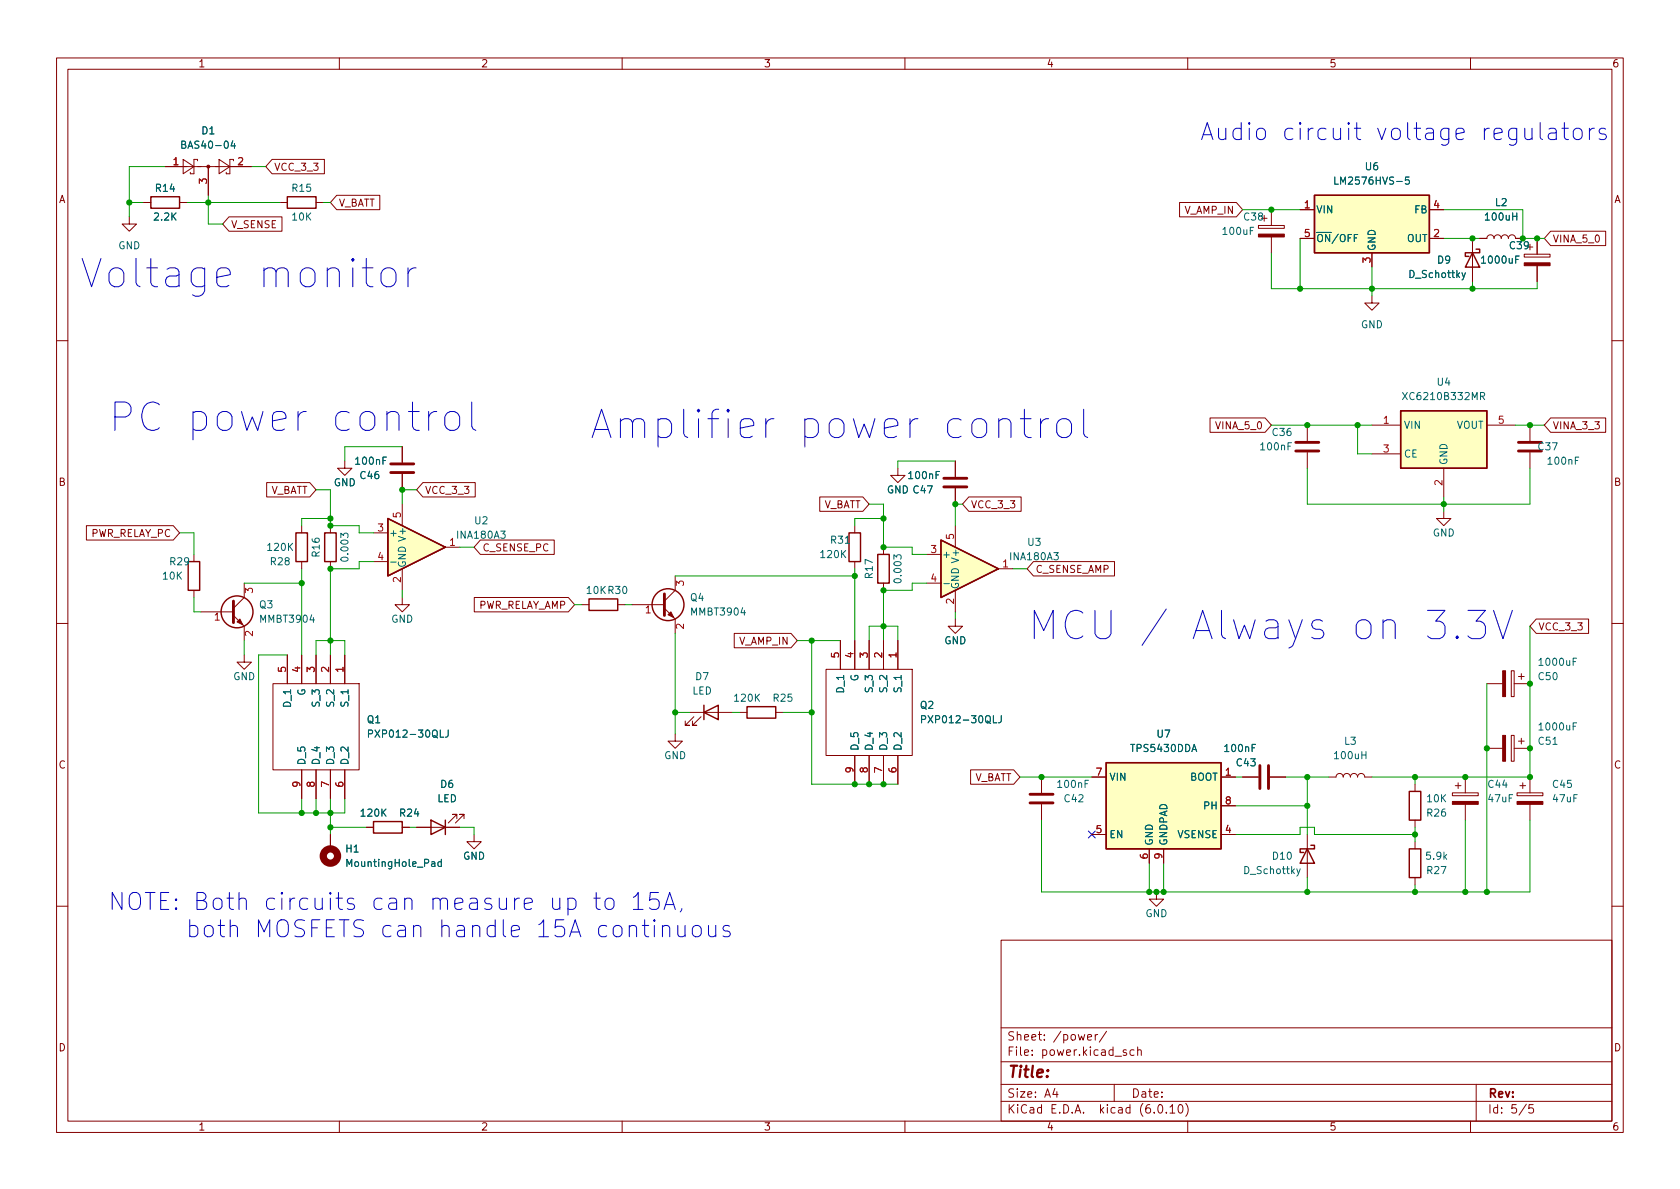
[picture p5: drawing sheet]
<svg xmlns="http://www.w3.org/2000/svg" width="297mm" height="210mm" viewBox="0 0 297 210" stroke-linecap="round" stroke-linejoin="round" font-family="sans-serif">
<g fill="none" stroke="#840000" stroke-width=".18">
<path d="M10 10.2h277v190.1h-277zM12 12.2h273v186.1h-273zM60 10.2v2M110 10.2v2M160 10.2v2M210 10.2v2M260 10.2v2M22.9 38.3v1.3h1.2l-1.2 1.3-1.3-1.3h1.3M25.4 35.8h1.3M29.2 29.5h15.2M31.7 35.8h1.3M32.4 28.2l1.9 1.3-1.9 1.2z"/>
<path d="M34.9 28.4v-.2h-.6v2.5h-.6v-.2M36.8 29.5v5M38.7 28.2l1.9 1.3-1.9 1.2zM40.5 38.3h9.4v2.6h-9.4l-1.1-1.3zM41.3 28.4v-.2h-.7v2.5h-.6v-.2M48.1 28.2h9.3v2.5h-9.3l-1.1-1.2zM49.5 35.8h1.3M55.9 35.8h1.2M59.5 34.5h7.7v2.6h-7.7l-1.1-1.3zM208.6 35.8h10l1.1 1.3-1.1 1.2h-10zM222.5 39.9h4.6v.5h-4.6zM223 38.6h1"/>
<path d="M224.8 37.1v2.8M229.9 37.1h2.5M252.7 37.1h2.6M224.8 41.9v2.8M229.9 42.2h2.5M242.6 52.3v1.3h1.2l-1.2 1.3-1.3-1.3h1.3M242.6 44.7v2.5M252.7 42.2h2.6M260.3 42.2v7.6M268 42.2a.64 .64 0 0 0-.7-.7 .64 .64 0 0 0-.6 .7 .64 .64 0 0 0-.6-.7 .64 .64 0 0 0-.7 .7 .64 .64 0 0 0-.6-.7 .64 .64 0 0 0-.6 .7 .64 .64 0 0 0-.7-.7 .64 .64 0 0 0-.6 .7h-1.3M269.5 45h4.6v.5h-4.6zM270 43.7h1"/>
<path d="M271.8 42.2v2.8M271.8 47v2.8M274.2 40.9h9.7v2.5h-9.7l-1.2-1.2zM10 60.2h2M71.1 79v2.8M213.9 73.9h9.8l1.1 1.3-1.1 1.2h-9.8zM231.1 75.2v2.8M242.6 75.2h5M262.9 75.2h5.1M270.5 75.2v2.8M274.2 73.9h9.7v2.5h-9.7l-1.2-1.2zM285 60.2h2"/>
<path d="M15.3 93h15.3l1.1 1.2-1.1 1.3h-15.3zM34.3 98v1.3M47.1 85.3h7.7l1.1 1.3-1.1 1.3h-7.7zM53.3 93v1.2M53.3 99.3v1.3M58.4 93v1.2M58.4 99.3v1.3M61 81.5v1.3h1.2l-1.2 1.3-1.3-1.3h1.3M66 94.2h2.6M66 99.3h2.6M71.1 83.8v2.8M71.1 89.1v3.9"/>
<path d="M74.8 85.3h9.2v2.6h-9.2l-1.1-1.3zM78.7 96.8h2.6M84.9 95.5h13.1v2.5h-13.1l-1.1-1.2zM144.9 87.9h7.7l1.1 1.2-1.1 1.3h-7.7zM151.1 93v1.2M151.1 99.3v1.3M156.2 96.8v1.2M158.7 82.8v1.3h1.3l-1.3 1.2-1.2-1.2h1.2M163.8 98h2.6M168.9 81.5v2.8M168.9 86.4v2.7M168.9 93v3.8"/>
<path d="M171.3 87.9h9.2v2.5h-9.2l-1.1-1.3zM182.7 99.3h14.4v2.5h-14.4l-1.1-1.2zM231.1 80v2.8M242.6 80.3h5M255.3 90.4v1.3h1.2l-1.2 1.3-1.3-1.3h1.3M255.3 82.8v5.1M270.5 80v2.8M10 110.2h2M34.3 104.4v1.3M35.6 108.2h5.7M41.3 108.8l1.9 1.9v2.6M43.2 115.8v1.3h1.2l-1.2 1.3-1.3-1.3h1.3"/>
<path d="M43.2 103.1v2.6l-1.9 1.9M50.8 115.8v5.1M53.3 115.8v5.1M55.9 115.8v5.1M58.4 115.8v5.1M61 115.8v5.1M71.1 105.7v1.2h1.3l-1.3 1.3-1.3-1.3h1.3M71.1 100.6v3.8M83.9 105.7h16.6l1.1 1.2-1.1 1.3h-16.6zM102.9 106.9h1.2M109.2 106.9h1.3M111.8 106.9h5.7"/>
<path d="M117.5 107.6l1.9 1.9v2.5M119.4 101.8v2.6l-1.9 1.9M129.8 112h10.1l1.1 1.3-1.1 1.2h-10.1zM146 118.4h15.3v15.2h-15.3zM148.6 113.3v5.1M151.1 113.3v5.1M153.7 113.3v5.1M156.2 103.1v1.3M156.2 113.3v5.1M158.7 113.3v5.1M163.8 103.1h2.6M168.9 109.5v1.2h1.3l-1.3 1.3-1.3-1.3h1.3"/>
<path d="M168.9 104.4v3.8M176.5 100.6h2.6M267.2 118.6h.5v4.6h-.5zM268.5 119.6h1M269 119.1v1M271.6 109.5h9.3v2.5h-9.3l-1.1-1.3zM285 110.2h2M48.3 120.9h15.2v15.2h-15.2zM53.3 136.1v5.1M55.9 136.1v5.1M58.4 136.1v5.1M61 136.1v5.1"/>
<path d="M119.4 129.8v1.3h1.2l-1.2 1.2-1.3-1.2h1.3M121.9 126h7.6M122.7 126.7l-1.5 1.6h.7h-.7v-.8M124 126.7l-1.6 1.6h.8h-.8v-.8M130.8 126h1.3M137.2 126h1.2M151.1 133.6v5.1M153.7 133.6v5.1M156.2 133.6v5.1M158.7 133.6v5.1M171.6 136.1h7.6l1.1 1.3-1.1 1.3h-7.6zM184.1 137.4v2.8"/>
<path d="M193 137.4h2.6M215.9 137.4h2.5M219.7 137.4h2.8M224.5 137.4h2.8M234.9 137.4h1.3a.64 .64 0 0 1 .7-.6 .64 .64 0 0 1 .6 .6 .64 .64 0 0 1 .6-.6 .64 .64 0 0 1 .7 .6 .64 .64 0 0 1 .6-.6 .64 .64 0 0 1 .6 .6 .64 .64 0 0 1 .7-.6 .64 .64 0 0 1 .6 .6h1.3M250.2 138.7v1.2M257.3 138.9h1M257.8 138.4v1M259.1 137.4v2.8M262.9 132.3h2.8M262.9 120.9h2.8M267.2 130h.5v4.6h-.5z"/>
<path d="M267.7 132.3h2.8M267.7 120.9h2.8M268.5 131.1h1M268.7 138.9h1M269 130.6v1M269.2 138.4v1M270.5 137.4v2.8M58.4 147.6v2.5M64.8 146.3h1.2M71.1 146.3h1.3M73.7 146.3h7.6M80.8 144.8v-.8h-.8h.8l-1.6 1.5"/>
<path d="M82 144.8v-.8h-.7h.7l-1.5 1.5M83.8 147.6v1.2h1.3l-1.3 1.3-1.3-1.3h1.3M184.1 142.2v2.8M193 147.6h2.6M203.2 150.1v2.5M204.5 157.7v1.3h1.2l-1.2 1.3-1.3-1.3h1.3M205.7 150.1v2.5M215.9 147.6h2.5M215.9 142.5h2.5M231.1 147.6v7.6M250.2 145v1.3M250.2 148.8v1.3"/>
<path d="M250.2 155.2v1.3M256.8 140.2h4.6v.5h-4.6zM259.1 142.2v2.8M268.2 140.2h4.6v.5h-4.6zM270.5 142.2v2.8M10 160.2h2M177 166.3h108v32h-108zM285 160.2h2M60 198.3v2M110 198.3v2M160 198.3v2M177 194.8h108"/>
<path d="M177 191.8h108M177 187.8h108M177 181.8h108M186.5 192.5l-.4 1h1M186.9 193v1M192.3 183.4l.7-.1-.1-.3-.4-.1-.2 .2 .1 .8h.5M193.6 182.9v1M194.1 182.9l-.3 .1-.2 .2M195.6 182.4l-1.2 1.9M197 191.8v3M199.1 185.7l-.3-.1-.2 .2v.3l.5 .1v.4h-.5M200.5 185.7l-.4-.1-.3 .3v.4l.1 .3h.6"/>
<path d="M201.1 185.8l.3-.2 .3 .1 .1 .9M201.1 185.1v1.5M204.9 195.4l.2-.1a.81 .81 0 0 1 .6 .7 .81 .81 0 0 1-.3 .8h-.2a.81 .81 0 0 1-.6-.6 .81 .81 0 0 1 .3-.8zM206.2 196.7v.1M206.9 195.8l.4-.5v1.5M206.9 196.8h.8M208.5 195.4l.1-.1a.81 .81 0 0 1 .6 .7 .81 .81 0 0 1-.3 .8h-.1a.81 .81 0 0 1-.6-.6 .81 .81 0 0 1 .3-.8zM209.6 195.1a1.72 1.72 0 0 1 0 2.3M210 198.3v2M260 198.3v2M261 191.8v6.5M269.9 195.3l-1.3 1.9"/>
<path d="M271.1 195.3h-.7l-.1 .7 .2-.1 .5 .1 .2 .2-.1 .5-.2 .1-.6-.1"/>
</g>
<g fill="none" stroke="#840000" stroke-width=".51">
<path d="M229.1 78.2h4.1M229.1 79.8h4.1M268.5 78.2h4M268.5 79.8h4M69.1 82h4.1M69.1 83.6h4.1M166.9 84.6h4M166.9 86.1h4M41.3 106.3v3.8M117.5 105v3.8M222.8 135.4v4M224.3 135.4v4"/>
<path d="M182.1 142h4.1M182.1 140.5h4.1"/>
</g>
<g fill="#ffffc2" stroke="#ffffc2" stroke-width=".18">
<path d="M247.6 72.6h15.3v10.2h-15.3z"/>
<path d="M68.6 91.7l10.1 5.1-10.1 5z"/>
<path d="M232.4 34.5h20.3v10.2h-20.3z"/>
<path d="M166.4 95.5l10.1 5.1-10.1 5.1z"/>
<path d="M195.6 134.9h20.3v15.2h-20.3z"/>
</g>
<g fill="none" stroke="#840000" stroke-width=".25">
<path d="M26.7 34.8h5v2h-5zM50.8 34.8h5.1v2h-5.1zM232.4 34.5h20.3v10.2h-20.3zM260.3 44.7l1.3 2.5h-2.5zM261 44.1h.6v.6h-2.5v.6h.6M247.6 72.6h15.3v10.2h-15.3zM33.3 99.3h2v5.1h-2zM52.3 94.2h2.1v5.1h-2.1zM57.4 94.2h2v5.1h-2zM68.6 91.7l10.1 5.1-10.1 5zM150.1 94.2h2v5.1h-2zM155.2 98h2v5.1h-2z"/>
<path d="M166.4 95.5l10.1 5.1-10.1 5.1zM104.1 105.9h5.1v2h-5.1zM124.5 126l2.5-1.3v2.5zM124.5 124.7v2.5M132.1 125h5.1v2h-5.1zM195.6 134.9h20.3v15.2h-20.3zM249.2 139.9h2v5.1h-2zM66 145.3h5.1v2h-5.1zM76.2 145l2.5 1.3-2.5 1.3zM78.7 145v2.6M231.1 150.1l1.3 2.5h-2.5zM231.8 149.5h.6v.6h-2.5v.6h.6"/>
<path d="M249.2 150.1h2v5.1h-2z"/>
<circle cx="41.9" cy="108.2" r="2.82"/>
<circle cx="118.1" cy="106.9" r="2.82"/>
</g>
<g fill="none" stroke="#006464" stroke-width=".18">
<path d="M32.1 25.6l.6-.1 .1-.2-.1-.2-.6-.1v1.2h.5l.2-.1 .1-.3-.3-.2M41.2 24.9l-.3 .9h.7M41.5 25.4v.8M236 31.3v1.3h.6M249.1 31.3h-.6v.6l.1-.1h.5l.1 .2-.1 .5-.1 .1-.5-.1M259.1 48.2l-.4 1.2-.2 .1M248 69.4l.8 1.3M248.8 69.4l-.8 1.3M261.8 70.1l.6-.1 .1-.2-.1-.3-.6-.1v1.3M262.1 70.1l.4 .6M69.1 99.4h1M166.9 103.2h.9"/>
<path d="M65.2 129.8l.6-.1 .1-.2-.1-.3-.6-.1v1.3M79.2 129.1v.9a.41 .41 0 0 1-.4 .4M162.9 127.2h.6l.2-.2-.1-.3-.7-.1v1.2M177 126.6v.9a.41 .41 0 0 1-.5 .3M78 152.4h-.3l-.3 .2 .1 .6h.5M78 152v1.2M229.9 153.6l-.4 1.2-.2 .1"/>
</g>
<g fill="#840000" stroke="#840000" stroke-width=".18">
<path d="M256.8 141.7h4.6v.5h-4.6z"/>
<path d="M118.1 108.7l.5-.5 .5 1z"/>
<path d="M268.2 141.7h4.6v.5h-4.6z"/>
<path d="M222.5 41.4h4.6v.5h-4.6z"/>
<path d="M269.5 46.5h4.6v.5h-4.6z"/>
<path d="M265.7 130h.5v4.6h-.5z"/>
<path d="M265.7 118.6h.5v4.6h-.5z"/>
<path d="M41.9 110l.5-.5 .5 1z"/>
<circle cx="36.8" cy="29.5" r=".25"/>
</g>
<circle cx="58.4" cy="151.4" r="1.27" fill="none" stroke="#840000" stroke-width="1.3"/>
<g fill="none" stroke="#0000c2" stroke-width=".18">
<path d="M269.6 22.7v1.6l.1 .2a.82 .82 0 0 0 1.2-.1M270.9 22.7v2M272.3 21.7v2.6l.2 .2 .2 .2M273.9 22.8l.3-.1h.5l.3 .1 .2 .3v1.6M275.2 23.4l-.3 .1h-.7a.59 .59 0 0 0-.5 .6 .59 .59 0 0 0 .5 .6h.7l.3-.2M276.2 22.7h1.1M276.6 21.7v2.6l.1 .2 .6 .2M278.3 23a.82 .82 0 0 1 .8-.3 .82 .82 0 0 1 .6 .6v.8a.81 .81 0 0 1-.7 .6 .81 .81 0 0 1-.8-.6v-.8zM281 22.7v2M281.9 22.7a.77 .77 0 0 0-.9 .6M283.9 22.8l-.7-.1-.3 .1-.2 .3 .2 .4 1 .3 .1 .3-.1 .4-.3 .2h-.6l-.3-.2M64 47.4h2"/>
<path d="M64.8 45.7v4.3l.2 .5 .5 .2h.5M67.6 47.8a1.36 1.36 0 0 1 1.4-.4 1.36 1.36 0 0 1 1 .9v1.5a1.36 1.36 0 0 1-1.3 1 1.36 1.36 0 0 1-1.3-1v-1.5zM72.1 47.4v3.3M73.6 47.4a1.28 1.28 0 0 0-1.5 .9M75.8 72.8v3.3M77.2 72.8a1.28 1.28 0 0 0-1.4 .9M78.9 73.2a1.36 1.36 0 0 1 1.3-.4 1.36 1.36 0 0 1 1.1 .9v1.5a1.36 1.36 0 0 1-1.3 1 1.36 1.36 0 0 1-1.3-1v-1.5zM83.4 71.1v4.3l.3 .5 .4 .2M176.6 74.5a1.24 1.24 0 0 1 2.1 .3v2.6M180.4 74h1.9M181.1 72.4v4.3l.3 .4 .4 .3h.5M184 74v3.4"/>
<path d="M185.4 74a1.28 1.28 0 0 0-1.4 1M187.1 74.5a1.36 1.36 0 0 1 1.3-.5 1.36 1.36 0 0 1 1.1 1v1.4a1.36 1.36 0 0 1-1.4 1 1.36 1.36 0 0 1-1.3-1v-1.4zM191.6 72.4v4.3l.2 .4 .5 .3M252.4 107.9h3.1l-1.7 1.9a1.36 1.36 0 0 1 1.7 1v1.2l-.5 .7-.5 .2h-1.4l-.7-.4M257.6 112.5l.3 .2-.3 .2-.2-.2 .2-.2v.4M259.5 107.9h3.1l-1.6 1.9a1.36 1.36 0 0 1 1.6 1v1.2l-.4 .7-.5 .2h-1.4l-.8-.4M264.1 107.9l1.6 5 1.7-5M105 158.8h1.1M105.4 157.8v2.6l.2 .3 .5 .1M107.3 159a.81 .81 0 0 1 1.3 .4v.8a.81 .81 0 0 1-.8 .6 .81 .81 0 0 1-.8-.6v-.8zM112 158.7l.3-.2 .5-.7v3M116.4 157.8h-1.4l-.2 1.4 .5-.2h.7l.3 .1 .3 .4v.7l-.2 .3-.4 .3h-.7l-.5-.3"/>
<path d="M117.7 160h1.4M108.6 163.9a.81 .81 0 0 1 .8-.3 .81 .81 0 0 1 .6 .6v.9a.81 .81 0 0 1-.8 .6 .81 .81 0 0 1-.8-.6v-.9zM111.3 163.9a.74 .74 0 0 1 1.3 .2v1.6M111.3 163.7v2M112 160.8h1.7M113.6 163.7h1.1M114 162.7v2.5l.1 .3 .6 .2M115.7 162.7l-.1 .1 .1 .1 .1-.1-.1-.1v.2M115.7 163.7v2M117.1 163.9a.74 .74 0 0 1 1.3 .2v1.6M117.1 163.7v2M117.4 160.8l1-3 1 3"/>
<path d="M119.8 163.7v1.5l.2 .3a.82 .82 0 0 0 1.1-.1M120.6 160.7l-.3 .5M121.1 163.7v2M122.6 163.9a.81 .81 0 0 1 .8-.3 .81 .81 0 0 1 .6 .6v.9a.81 .81 0 0 1-.8 .6 .81 .81 0 0 1-.8-.6v-.9zM125.3 163.7v1.5l.1 .3a.81 .81 0 0 0 1.2-.1M126.6 163.7v2M129 163.8l-.7-.1-.3 .1-.2 .3 .2 .4 1 .3 .1 .3-.1 .4-.3 .2h-.6l-.3-.2"/>
</g>
<g fill="none" stroke="#009600" stroke-width=".18">
<path d="M22.9 35.8h2.5M29.2 29.5h-6.3v8.8M33 35.8h16.5M36.8 34.5v5.1h2.6M44.4 29.5h2.6M57.1 35.8h1.3M219.7 37.1h10.2M255.3 37.1h13.9v5.1h3.8M224.8 44.7v6.3h47v-1.2M229.9 42.2v8.8M242.6 47.2v5.1M255.3 42.2h6.3"/>
<path d="M260.3 49.8v1.2M61 79v2.5M224.8 75.2h17.8M240 75.2v5.1h2.6M268 75.2h5M31.7 94.2h2.6v3.8M55.9 86.6h2.5v6.4h5.1v1.2h2.5M58.4 91.7h-5.1v1.3M66 99.3h-2.5v1.3h-5.1v15.2M73.7 86.6h-2.6v2.5M81.3 96.8h2.5M153.7 89.1h2.5v7.7h5.1v1.2h2.5"/>
<path d="M156.2 91.7h-5.1v1.3M168.9 81.5h-10.2v1.3M170.2 89.1h-1.3v3.9M231.1 82.8v6.3h39.4v-6.3M255.3 87.9v2.5M34.3 105.7v2.5h1.3M43.2 103.1h10.1M43.2 113.3v2.5M50.8 115.8h-5.1v28h15.3v-2.6M53.3 100.6v15.2M55.9 115.8v-2.5h5.1v2.5M71.1 104.4v1.3"/>
<path d="M101.6 106.9h1.3M110.5 106.9h1.3M119.4 101.8h31.7M119.4 112v17.8M141 113.3h7.6M143.5 113.3v25.4h15.2M151.1 100.6v12.7M153.7 113.3v-2.6h5v2.6M163.8 103.1h-2.5v1.3h-5.1v8.9M168.9 108.2v1.3M179.1 100.6h2.5M270.5 110.7v26.7h-27.9"/>
<path d="M119.4 126h2.5M129.5 126h1.3M138.4 126h5.1M180.3 137.4h12.7M218.4 137.4h1.3M227.3 137.4h7.6M231.1 137.4v10.2M250.2 137.4v1.3M262.9 120.9v36.8M53.3 141.2v2.6M55.9 141.2v2.6M58.4 146.3h6.4"/>
<path d="M58.4 141.2v6.4M72.4 146.3h1.3M81.3 146.3h2.5v1.3M184.1 145v12.7h86.4v-12.7M203.2 152.6v5.1M205.7 152.6v5.1M218.4 147.6h11.5v-1.3h2.5v1.3h17.8M218.4 142.5h12.7M231.1 155.2v2.5M250.2 146.3v2.5M250.2 156.5v1.2M259.1 145v12.7"/>
</g>
<path d="M192.4 147l1.2 1.2M193.6 147l-1.2 1.2" fill="none" stroke="#000084" stroke-width=".18"/>
<g fill="#009600" stroke="#009600" stroke-width=".18">
<circle cx="53.3" cy="103.1" r=".46"/>
<circle cx="58.4" cy="113.3" r=".46"/>
<circle cx="53.3" cy="143.8" r=".46"/>
<circle cx="55.9" cy="143.8" r=".46"/>
<circle cx="58.4" cy="146.3" r=".46"/>
<circle cx="58.4" cy="143.8" r=".46"/>
<circle cx="36.8" cy="35.8" r=".46"/>
<circle cx="58.4" cy="100.6" r=".46"/>
<circle cx="58.4" cy="93" r=".46"/>
<circle cx="71.1" cy="86.6" r=".46"/>
<circle cx="58.4" cy="91.7" r=".46"/>
<circle cx="22.9" cy="35.8" r=".46"/>
<circle cx="151.1" cy="138.7" r=".46"/>
<circle cx="143.5" cy="126" r=".46"/>
<circle cx="143.5" cy="113.3" r=".46"/>
<circle cx="156.2" cy="104.4" r=".46"/>
<circle cx="156.2" cy="110.7" r=".46"/>
<circle cx="151.1" cy="101.8" r=".46"/>
<circle cx="156.2" cy="138.7" r=".46"/>
<circle cx="153.7" cy="138.7" r=".46"/>
<circle cx="119.4" cy="126" r=".46"/>
<circle cx="270.5" cy="137.4" r=".46"/>
<circle cx="262.9" cy="132.3" r=".46"/>
<circle cx="250.2" cy="137.4" r=".46"/>
<circle cx="259.1" cy="137.4" r=".46"/>
<circle cx="270.5" cy="75.2" r=".46"/>
<circle cx="255.3" cy="89.1" r=".46"/>
<circle cx="270.5" cy="120.9" r=".46"/>
<circle cx="270.5" cy="132.3" r=".46"/>
<circle cx="260.3" cy="51" r=".46"/>
<circle cx="231.1" cy="157.7" r=".46"/>
<circle cx="205.7" cy="157.7" r=".46"/>
<circle cx="203.2" cy="157.7" r=".46"/>
<circle cx="204.5" cy="157.7" r=".46"/>
<circle cx="250.2" cy="157.7" r=".46"/>
<circle cx="250.2" cy="147.6" r=".46"/>
<circle cx="231.1" cy="142.5" r=".46"/>
<circle cx="240" cy="75.2" r=".46"/>
<circle cx="231.1" cy="75.2" r=".46"/>
<circle cx="262.9" cy="157.7" r=".46"/>
<circle cx="259.1" cy="157.7" r=".46"/>
<circle cx="184.1" cy="137.4" r=".46"/>
<circle cx="231.1" cy="137.4" r=".46"/>
<circle cx="168.9" cy="89.1" r=".46"/>
<circle cx="156.2" cy="96.8" r=".46"/>
<circle cx="156.2" cy="91.7" r=".46"/>
<circle cx="242.6" cy="51" r=".46"/>
<circle cx="260.3" cy="42.2" r=".46"/>
<circle cx="271.8" cy="42.2" r=".46"/>
<circle cx="224.8" cy="37.1" r=".46"/>
<circle cx="229.9" cy="51" r=".46"/>
<circle cx="269.2" cy="42.2" r=".46"/>
</g>
<g font-size="7" fill="#0000c2">
<text x="14" y="50.9">Voltage monitor</text>
<text x="104.1" y="77.6">Amplifier power control</text>
<text x="181.6" y="113.2">MCU / Always on 3.3V</text>
</g>
<text font-size="7" fill="#009600" x="19" y="76.3">PC power control</text>
<g font-size="4.2" fill="#0000c2">
<text x="212.1" y="24.8">Audio circuit voltage regulators</text>
<text x="19" y="161">NOTE: Both circuits can measure up to 15A,</text>
<text x="26" y="165.8">both MOSFETS can handle 15A continuous</text>
</g>
<text font-size="2.8" fill="#840000" x="178" y="190.6">Title:</text>
<g font-size="2.1" fill="#840000">
<text x="178" y="184">Sheet: /power/</text>
<text x="178" y="186.7">File: power.kicad_sch</text>
<text x="178" y="196.9">KiCad E.D.A. kicad (6.0.10)</text>
<text x="178" y="194.1">Size: A4</text>
<text x="200" y="194.1">Date:</text>
<text x="263" y="194.1">Rev:</text>
<text x="263" y="196.9">Id: 5/5</text>
</g>
<g font-size="1.8" fill="#840000">
<text x="35" y="11.9">1</text>
<text x="85" y="11.9">2</text>
<text x="135" y="11.9">3</text>
<text x="185" y="11.9">4</text>
<text x="235" y="11.9">5</text>
<text x="285" y="11.9">6</text>
<text x="10.3" y="35.9">A</text>
<text x="48.4" y="30.2">VCC_3_3</text>
<text x="285.3" y="35.9">A</text>
<text x="40.8" y="40.3">V_SENSE</text>
<text x="59.8" y="36.5">V_BATT</text>
<text x="209.4" y="37.8">V_AMP_IN</text>
<text x="267" y="44.1">C39</text>
<text x="274.5" y="42.9">VINA_5_0</text>
<text x="215.2" y="75.9">VINA_5_0</text>
<text x="274.5" y="75.9">VINA_3_3</text>
<text x="10.3" y="85.9">B</text>
<text x="47.6" y="87.3">V_BATT</text>
<text x="75.1" y="87.3">VCC_3_3</text>
<text x="145.4" y="89.9">V_BATT</text>
<text x="171.6" y="89.9">VCC_3_3</text>
<text x="285.3" y="85.9">B</text>
<text x="15.8" y="95">PWR_RELAY_PC</text>
<text x="85.2" y="97.5">C_SENSE_PC</text>
<text x="183" y="101.3">C_SENSE_AMP</text>
<text x="84.2" y="107.7">PWR_RELAY_AMP</text>
<text x="271.9" y="111.5">VCC_3_3</text>
<text x="130.7" y="114">V_AMP_IN</text>
<text x="10.3" y="135.9">C</text>
<text x="285.3" y="135.9">C</text>
<text x="172" y="138.1">V_BATT</text>
<text x="10.3" y="185.9">D</text>
<text x="285.3" y="185.9">D</text>
<text x="35" y="199.9">1</text>
<text x="85" y="199.9">2</text>
<text x="135" y="199.9">3</text>
<text x="185" y="199.9">4</text>
<text x="235" y="199.9">5</text>
<text x="285" y="199.9">6</text>
</g>
<g font-size="1.8" fill="#006464">
<text x="35.7" y="23.7">D1</text>
<text x="32.7" y="26.3">BAS40-04</text>
<text x="27.6" y="33.9">R14</text>
<text x="51.7" y="33.9">R15</text>
<text x="236.7" y="32.6">LM2576HVS-5</text>
<text x="241.4" y="30.1">U6</text>
<text x="27.3" y="39">2.2K</text>
<text x="51.7" y="39">10K</text>
<text x="216.4" y="41.5">100uF</text>
<text x="220" y="39">C38</text>
<text x="232.7" y="37.7">VIN</text>
<text x="250.1" y="37.7">FB</text>
<text x="262.8" y="39">100uH</text>
<text x="264.4" y="36.4">L2</text>
<text x="20.9" y="44.1">GND</text>
<text x="232.7" y="42.8">~{ON}/OFF</text>
<text x="243.2" y="44.4" transform="rotate(-90 243.2 44.4)">GND</text>
<text x="248.7" y="42.8">OUT</text>
<text x="254.2" y="46.6">D9</text>
<text x="262.2" y="46.6">1000uF</text>
<text x="249.3" y="49.1">D_Schottky</text>
<text x="240.6" y="58">GND</text>
<text x="248.6" y="70.7">XC6210B332MR</text>
<text x="254.1" y="68.2">U4</text>
<text x="225.1" y="77.1">C36</text>
<text x="248.2" y="75.8">VIN</text>
<text x="257.5" y="75.8">VOUT</text>
<text x="63" y="82.2">100nF</text>
<text x="223" y="79.6">100nF</text>
<text x="248.2" y="80.9">CE</text>
<text x="255.9" y="82.3" transform="rotate(-90 255.9 82.3)">GND</text>
<text x="272" y="79.6">C37</text>
<text x="273.8" y="82.2">100nF</text>
<text x="59" y="86">GND</text>
<text x="63.8" y="84.7">C46</text>
<text x="156.8" y="87.2">GND C47</text>
<text x="160.8" y="84.7">100nF</text>
<text x="68.7" y="94.9">+</text>
<text x="81" y="95.2">INA180A3</text>
<text x="84" y="92.7">U2</text>
<text x="253.3" y="94.9">GND</text>
<text x="30.1" y="99.9">R29</text>
<text x="47.4" y="97.4">120K</text>
<text x="47.9" y="99.9">R28</text>
<text x="56.5" y="98.4" transform="rotate(-90 56.5 98.4)">R16</text>
<text x="61.6" y="99" transform="rotate(-90 61.6 99)">0.003</text>
<text x="71.8" y="100.5" transform="rotate(-90 71.8 100.5)">GND V+</text>
<text x="145.2" y="98.7">120K</text>
<text x="147" y="96.1">R31</text>
<text x="166.5" y="98.7">+</text>
<text x="178.8" y="99.1">INA180A3</text>
<text x="181.7" y="96.5">U3</text>
<text x="28.9" y="102.5">10K</text>
<text x="45.9" y="107.6">Q3</text>
<text x="103.8" y="105">10K R30</text>
<text x="122.1" y="106.3">Q4</text>
<text x="154.3" y="102.2" transform="rotate(-90 154.3 102.2)">R17</text>
<text x="159.4" y="102.8" transform="rotate(-90 159.4 102.8)">0.003</text>
<text x="169.5" y="104.3" transform="rotate(-90 169.5 104.3)">GND V+</text>
<text x="46.2" y="110.1">MMBT3904</text>
<text x="69.2" y="110.1">GND</text>
<text x="122.4" y="108.8">MMBT3904</text>
<text x="166.9" y="113.9">GND</text>
<text x="272.3" y="117.7">1000uF</text>
<text x="41.2" y="120.3">GND</text>
<text x="51.4" y="124.9" transform="rotate(-90 51.4 124.9)">D_1</text>
<text x="54" y="123" transform="rotate(-90 54 123)">G</text>
<text x="56.5" y="124.8" transform="rotate(-90 56.5 124.8)">S_3</text>
<text x="59.1" y="124.8" transform="rotate(-90 59.1 124.8)">S_2</text>
<text x="61.6" y="124.8" transform="rotate(-90 61.6 124.8)">S_1</text>
<text x="122.4" y="122.8">LED</text>
<text x="123" y="120.3">D7</text>
<text x="130" y="124.1">120K</text>
<text x="136.8" y="124.1">R25</text>
<text x="149.2" y="122.4" transform="rotate(-90 149.2 122.4)">D_1</text>
<text x="151.8" y="120.5" transform="rotate(-90 151.8 120.5)">G</text>
<text x="154.3" y="122.3" transform="rotate(-90 154.3 122.3)">S_3</text>
<text x="156.8" y="122.3" transform="rotate(-90 156.8 122.3)">S_2</text>
<text x="159.4" y="122.3" transform="rotate(-90 159.4 122.3)">S_1</text>
<text x="162.7" y="125.3">Q2</text>
<text x="272.1" y="120.3">C50</text>
<text x="64.9" y="127.9">Q1</text>
<text x="66" y="130.4">PXP012-30QLJ</text>
<text x="163.7" y="127.9">PXP012-30QLJ</text>
<text x="204.6" y="130.4">U7</text>
<text x="237.7" y="131.7">L3</text>
<text x="272.1" y="131.7">C51</text>
<text x="272.3" y="129.2">1000uF</text>
<text x="54" y="135.4" transform="rotate(-90 54 135.4)">D_5</text>
<text x="56.5" y="135.4" transform="rotate(-90 56.5 135.4)">D_4</text>
<text x="59.1" y="135.4" transform="rotate(-90 59.1 135.4)">D_3</text>
<text x="61.6" y="135.4" transform="rotate(-90 61.6 135.4)">D_2</text>
<text x="117.4" y="134.2">GND</text>
<text x="151.8" y="132.8" transform="rotate(-90 151.8 132.8)">D_5</text>
<text x="154.3" y="132.8" transform="rotate(-90 154.3 132.8)">D_4</text>
<text x="156.8" y="132.8" transform="rotate(-90 156.8 132.8)">D_3</text>
<text x="159.4" y="132.8" transform="rotate(-90 159.4 132.8)">D_2</text>
<text x="200.1" y="133">TPS5430DDA</text>
<text x="216.7" y="133">100nF</text>
<text x="218.7" y="135.5">C43</text>
<text x="236.1" y="134.2">100uH</text>
<text x="77.3" y="141.9">LED</text>
<text x="77.9" y="139.3">D6</text>
<text x="187.1" y="139.3">100nF</text>
<text x="188.3" y="141.9">C42</text>
<text x="196.1" y="138">VIN</text>
<text x="210.3" y="138">BOOT</text>
<text x="212.9" y="143.1">PH</text>
<text x="252.4" y="141.9">10K</text>
<text x="263.2" y="139.3">C44</text>
<text x="263.2" y="141.9">47uF</text>
<text x="274.6" y="139.3">C45</text>
<text x="274.7" y="141.9">47uF</text>
<text x="63.9" y="144.4">120K</text>
<text x="70.8" y="144.4">R24</text>
<text x="196.1" y="148.2">EN</text>
<text x="203.8" y="149.6" transform="rotate(-90 203.8 149.6)">GND</text>
<text x="206.4" y="149.6" transform="rotate(-90 206.4 149.6)">GNDPAD</text>
<text x="208.2" y="148.2">VSENSE</text>
<text x="252.4" y="144.4">R26</text>
<text x="61.2" y="150.7">H1</text>
<text x="61.7" y="153.3">MountingHole_Pad</text>
<text x="81.9" y="152">GND</text>
<text x="220.1" y="154.6">D_Schottky</text>
<text x="225.1" y="152">D10</text>
<text x="252.3" y="152">5.9k</text>
<text x="252.4" y="154.6">R27</text>
<text x="202.5" y="162.2">GND</text>
</g>
<g font-size="1.8" fill="#a90000">
<text x="30.6" y="29.2">1</text>
<text x="42.1" y="29.2">2</text>
<text x="36.6" y="32.5" transform="rotate(-90 36.6 32.5)">3</text>
<text x="230.6" y="36.8">1</text>
<text x="230.6" y="41.9">5</text>
<text x="253.5" y="41.9">2</text>
<text x="253.5" y="36.8">4</text>
<text x="242.3" y="46.5" transform="rotate(-90 242.3 46.5)">3</text>
<text x="244.6" y="74.9">1</text>
<text x="264.9" y="74.9">5</text>
<text x="244.6" y="80">3</text>
<text x="255" y="85.8" transform="rotate(-90 255 85.8)">2</text>
<text x="66.8" y="94">3</text>
<text x="70.9" y="91.5" transform="rotate(-90 70.9 91.5)">5</text>
<text x="168.7" y="95.4" transform="rotate(-90 168.7 95.4)">5</text>
<text x="66.8" y="99.1">4</text>
<text x="79.5" y="96.5">1</text>
<text x="164.6" y="97.8">3</text>
<text x="177.3" y="100.3">1</text>
<text x="44.7" y="104.9" transform="rotate(-90 44.7 104.9)">3</text>
<text x="70.9" y="103" transform="rotate(-90 70.9 103)">2</text>
<text x="120.9" y="103.6" transform="rotate(-90 120.9 103.6)">3</text>
<text x="164.6" y="102.9">4</text>
<text x="168.7" y="106.8" transform="rotate(-90 168.7 106.8)">2</text>
<text x="37.9" y="109.7">1</text>
<text x="44.7" y="112.5" transform="rotate(-90 44.7 112.5)">2</text>
<text x="114.1" y="108.5">1</text>
<text x="120.9" y="111.2" transform="rotate(-90 120.9 111.2)">2</text>
<text x="50.5" y="118.9" transform="rotate(-90 50.5 118.9)">5</text>
<text x="53.1" y="118.9" transform="rotate(-90 53.1 118.9)">4</text>
<text x="55.6" y="118.9" transform="rotate(-90 55.6 118.9)">3</text>
<text x="58.2" y="118.9" transform="rotate(-90 58.2 118.9)">2</text>
<text x="60.7" y="118.9" transform="rotate(-90 60.7 118.9)">1</text>
<text x="148.3" y="116.3" transform="rotate(-90 148.3 116.3)">5</text>
<text x="150.9" y="116.3" transform="rotate(-90 150.9 116.3)">4</text>
<text x="153.4" y="116.3" transform="rotate(-90 153.4 116.3)">3</text>
<text x="156" y="116.3" transform="rotate(-90 156 116.3)">2</text>
<text x="158.5" y="116.3" transform="rotate(-90 158.5 116.3)">1</text>
<text x="150.9" y="136.6" transform="rotate(-90 150.9 136.6)">9</text>
<text x="153.4" y="136.6" transform="rotate(-90 153.4 136.6)">8</text>
<text x="156" y="136.6" transform="rotate(-90 156 136.6)">7</text>
<text x="158.5" y="136.6" transform="rotate(-90 158.5 136.6)">6</text>
<text x="193.8" y="137.2">7</text>
<text x="216.7" y="137.2">1</text>
<text x="53.1" y="139.2" transform="rotate(-90 53.1 139.2)">9</text>
<text x="55.6" y="139.2" transform="rotate(-90 55.6 139.2)">8</text>
<text x="58.2" y="139.2" transform="rotate(-90 58.2 139.2)">7</text>
<text x="60.7" y="139.2" transform="rotate(-90 60.7 139.2)">6</text>
<text x="216.7" y="142.2">8</text>
<text x="193.8" y="147.3">5</text>
<text x="216.7" y="147.3">4</text>
<text x="202.9" y="151.9" transform="rotate(-90 202.9 151.9)">6</text>
<text x="205.5" y="151.9" transform="rotate(-90 205.5 151.9)">9</text>
</g>
</svg>
